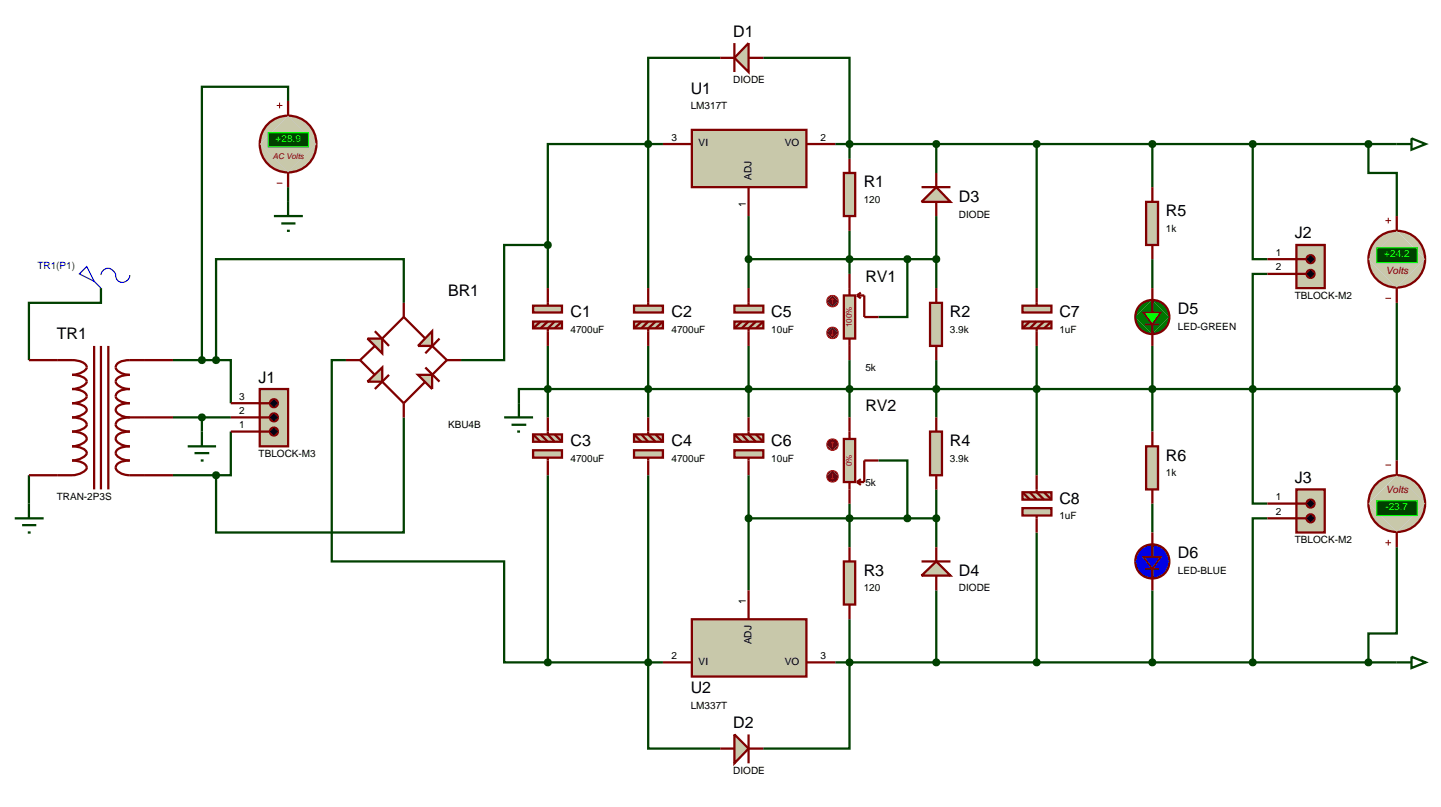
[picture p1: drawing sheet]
<svg xmlns="http://www.w3.org/2000/svg" width="254mm" height="142mm" viewBox="0 0 254 142" stroke-linecap="round" stroke-linejoin="round" font-family="sans-serif">
<g fill="none" stroke="#004000" stroke-width=".4">
<path d="M50.8 17.8v-2.5h-15.2v48.2M127 10.2h-12.7v15.2M134.6 10.2h15.2v17.8M50.8 33v2.6M114.3 25.4h-17.7v17.8M114.3 25.4h2.6M114.3 25.4v25.4M132 38.1v12.7M147.3 25.4h99M165.1 25.4v5.1M165.1 38.1v12.7M182.8 25.4v25.4"/>
<path d="M203.2 25.4v7.6M220.9 25.4v20.3h2.6M241.3 25.4v5.1h5v7.6M17.8 50.8v2.6h-12.7v10.1M71.2 53.4v-7.7h-33.1v17.8M96.6 43.2h-7.7v20.3h-7.6M96.6 43.2v7.6M132 45.7h33.1M149.8 40.7v7.6M160 45.7v10.2h-5.1M203.2 45.7v5.1M223.5 48.3h-2.6v40.5h2.6"/>
<path d="M246.3 53.4v27.8M30.5 73.6h10.2M30.5 63.5h7.6M35.6 73.6v2.5M38.1 63.5h2.6v7.6M40.7 76.1v7.7h-2.6M61 63.5h-2.5v35.5h30.4v17.8h7.7M71.2 73.6v20.3h-33.1v-10.1M96.6 61v12.6M114.3 61v12.6M132 61v12.6M149.8 63.5v10.1"/>
<path d="M165.1 63.5v10.1M182.8 61v22.8M203.2 61v15.1M246.3 68.6h-154.8v2.5M5.1 83.8v5M30.5 83.8h7.6M96.6 83.8v33M114.3 83.8v48.2h12.7M132 83.8v20.3M132 91.4h33.1M149.8 88.8v7.7M154.9 81.2h5.1v10.2"/>
<path d="M165.1 86.3v10.2M182.8 93.9v22.9M203.2 88.8v5.1M223.5 91.4h-2.6v25.4M246.3 96.5v15.2h-5v5.1M96.6 116.8h20.3M147.3 116.8h99M149.8 109.2v22.8h-15.2M165.1 104.1v12.7M203.2 104.1v12.7"/>
</g>
<path d="M45.8 68.6h5v10.1h-5z" fill="#c8c8aa" stroke="#800000" stroke-width=".4"/>
<path d="M40.7 76.1h6.8M40.7 73.6h6.8M40.7 71.1h6.8" fill="none" stroke="#800000" stroke-width=".4"/>
<g fill="#000" stroke="#800000" stroke-width=".4">
<path d="M47.8 75.6l.5-.2-.7 .7zM48.3 75.4a.68 .68 0 0 1 .7 .7zM49 76.1a.68 .68 0 0 1-.7 .7zM47.6 76.1l.7 .7a.68 .68 0 0 1-.7-.7z"/>
<path d="M47.8 73.1l.5-.2-.7 .7zM48.3 72.9a.68 .68 0 0 1 .7 .7zM48.3 74.3l.7-.7a.68 .68 0 0 1-.7 .7zM47.6 73.6l.7 .7a.68 .68 0 0 1-.7-.7z"/>
<path d="M47.8 70.6l.5-.2-.7 .7zM48.3 70.4a.68 .68 0 0 1 .7 .7zM48.3 71.8l.7-.7a.68 .68 0 0 1-.7 .7zM47.6 71.1l.7 .7a.68 .68 0 0 1-.7-.7z"/>
</g>
<path d="M48.3 75.4l.7 .7-.7 .7-.7-.7zM47.6 73.6l.7-.7 .7 .7-.7 .7zM48.3 70.4l.7 .7-.7 .7-.7-.7z" fill="#000"/>
<path d="M73.7 66.1h2.5v2.5z" fill="#c8c8aa" stroke="#800000" stroke-width=".4"/>
<path d="M66.1 58.4l2.5 2.6M67.4 59.7l3.8-3.8 3.8 3.8M77.5 59.7l-2.5 2.6M66.1 61l-2.6 2.5 2.6 2.6M67.4 67.3l3.8 3.8 3.8-3.8M68.6 66.1l-2.5 2.5M75 64.8l2.5 2.5M76.2 61l2.6 2.5-2.6 2.6" fill="none" stroke="#800000" stroke-width=".4"/>
<g fill="#c8c8aa" stroke="#800000" stroke-width=".4">
<path d="M64.8 59.7h2.6v2.6z"/>
<path d="M76.2 58.4v2.6h-2.5z"/>
<path d="M64.8 67.3l2.6-2.5v2.5z"/>
</g>
<path d="M71.2 53.4v2.5M61 63.5h2.5M71.2 71.1v2.5M78.8 63.5h2.5" fill="none" stroke="#800000" stroke-width=".4"/>
<g fill="#c8c8aa" stroke="#800000" stroke-width=".4">
<path d="M94 53.9h5.1v1.2h-5.1z"/>
<path d="M94 56.7h5.1v1.2h-5.1z"/>
</g>
<path d="M95.3 56.7l-1.3 1.2M96.6 50.8v3.1M96.6 56.7l-1.3 1.2M97.8 56.7l-1.2 1.2v3.1M99.1 56.7l-1.3 1.2" fill="none" stroke="#800000" stroke-width=".4"/>
<g fill="#c8c8aa" stroke="#800000" stroke-width=".4">
<path d="M111.8 53.9h5.1v1.2h-5.1z"/>
<path d="M111.8 56.7h5.1v1.2h-5.1z"/>
</g>
<path d="M113.1 56.7l-1.3 1.2M114.3 50.8v3.1M114.3 56.7l-1.2 1.2M115.6 56.7l-1.3 1.2v3.1M116.9 56.7l-1.3 1.2" fill="none" stroke="#800000" stroke-width=".4"/>
<g fill="#c8c8aa" stroke="#800000" stroke-width=".4">
<path d="M94 79.4h5.1v1.3h-5.1z"/>
<path d="M94 76.6h5.1v1.3h-5.1z"/>
</g>
<path d="M94 76.6l1.3 1.3M95.3 76.6l1.3 1.3M96.6 73.6v3l1.2 1.3M97.8 76.6l1.3 1.3M96.6 80.7v3.1" fill="none" stroke="#800000" stroke-width=".4"/>
<g fill="#c8c8aa" stroke="#800000" stroke-width=".4">
<path d="M111.8 79.4h5.1v1.3h-5.1z"/>
<path d="M111.8 76.6h5.1v1.3h-5.1z"/>
</g>
<path d="M111.8 76.6l1.3 1.3M113.1 76.6l1.2 1.3M114.3 73.6v3l1.3 1.3M115.6 76.6l1.3 1.3M114.3 80.7v3.1" fill="none" stroke="#800000" stroke-width=".4"/>
<g fill="#c8c8aa" stroke="#800000" stroke-width=".4">
<path d="M129.5 53.9h5.1v1.2h-5.1z"/>
<path d="M129.5 56.7h5.1v1.2h-5.1z"/>
</g>
<path d="M130.8 56.7l-1.3 1.2M132 50.8v3.1M132 56.7l-1.2 1.2M133.3 56.7l-1.3 1.2v3.1M134.6 56.7l-1.3 1.2" fill="none" stroke="#800000" stroke-width=".4"/>
<g fill="#c8c8aa" stroke="#800000" stroke-width=".4">
<path d="M129.5 79.4h5.1v1.3h-5.1z"/>
<path d="M129.5 76.6h5.1v1.3h-5.1z"/>
</g>
<path d="M129.5 76.6l1.3 1.3M130.8 76.6l1.2 1.3M132 73.6v3l1.3 1.3M133.3 76.6l1.3 1.3M132 80.7v3.1" fill="none" stroke="#800000" stroke-width=".4"/>
<g fill="#c8c8aa" stroke="#800000" stroke-width=".4">
<path d="M180.3 53.9h5.1v1.2h-5.1z"/>
<path d="M180.3 56.7h5.1v1.2h-5.1z"/>
</g>
<path d="M181.6 56.7l-1.3 1.2M182.8 50.8v3.1M182.8 56.7l-1.2 1.2M184.1 56.7l-1.3 1.2v3.1M185.4 56.7l-1.3 1.2" fill="none" stroke="#800000" stroke-width=".4"/>
<g fill="#c8c8aa" stroke="#800000" stroke-width=".4">
<path d="M180.3 89.6h5.1v1.3h-5.1z"/>
<path d="M180.3 86.8h5.1v1.3h-5.1z"/>
</g>
<path d="M180.3 86.8l1.3 1.3M181.6 86.8l1.2 1.3M182.8 83.8v3l1.3 1.3M182.8 90.9v3M184.1 86.8l1.3 1.3" fill="none" stroke="#800000" stroke-width=".4"/>
<path d="M148.8 30.5h2v7.6h-2z" fill="#c8c8aa" stroke="#800000" stroke-width=".4"/>
<path d="M149.8 28v2.5M149.8 38.1v2.6" fill="none" stroke="#800000" stroke-width=".4"/>
<path d="M164 53.4h2.1v7.6h-2.1z" fill="#c8c8aa" stroke="#800000" stroke-width=".4"/>
<path d="M165.1 50.8v2.6M165.1 61v2.5" fill="none" stroke="#800000" stroke-width=".4"/>
<path d="M148.8 99h2v7.6h-2z" fill="#c8c8aa" stroke="#800000" stroke-width=".4"/>
<path d="M149.8 96.5v2.5M149.8 106.6v2.6" fill="none" stroke="#800000" stroke-width=".4"/>
<path d="M164 76.1h2.1v7.7h-2.1z" fill="#c8c8aa" stroke="#800000" stroke-width=".4"/>
<path d="M165.1 73.6v2.5M165.1 83.8v2.5" fill="none" stroke="#800000" stroke-width=".4"/>
<path d="M202.1 35.6h2.1v7.6h-2.1z" fill="#c8c8aa" stroke="#800000" stroke-width=".4"/>
<path d="M203.2 33v2.6M203.2 43.2v2.5" fill="none" stroke="#800000" stroke-width=".4"/>
<path d="M202.1 78.7h2.1v7.6h-2.1z" fill="#c8c8aa" stroke="#800000" stroke-width=".4"/>
<path d="M203.2 76.1v2.6M203.2 86.3v2.5" fill="none" stroke="#800000" stroke-width=".4"/>
<path d="M148.8 77.4h2v7.6h-2z" fill="#c8c8aa" stroke="#800000" stroke-width=".4"/>
<path d="M149.8 73.6v3.8M149.8 85v3.8M151.1 85l.7 .5M151.8 84.5l-.7 .5M154.9 81.2h-2.5v3.8h-1.3" fill="none" stroke="#800000" stroke-width=".4"/>
<path d="M146.1 77.7l.7-.3-1 1zM146.8 77.4a.94 .94 0 0 1 1 1zM147.8 78.4a.94 .94 0 0 1-1 1zM145.8 78.4l1 1a.94 .94 0 0 1-1-1z" fill="#400000" stroke="#f00" stroke-width=".2"/>
<path d="M145.8 78.4l1-1 1 1-1 1z" fill="#400000"/>
<path d="M146.8 77.9l-.3 .3M146.8 77.9l.2 .3M146.8 77.9v1" fill="none" stroke="#f00" stroke-width=".2"/>
<path d="M146.1 83.3l.7-.3-1 1zM146.8 83a.94 .94 0 0 1 1 1zM147.8 84a.94 .94 0 0 1-1 1zM145.8 84l1 1a.94 .94 0 0 1-1-1z" fill="#400000" stroke="#f00" stroke-width=".2"/>
<path d="M145.8 84l1-1 1 1-1 1z" fill="#400000"/>
<path d="M146.5 84.3l.3 .2M146.8 83.5v1M147 84.3l-.2 .2" fill="none" stroke="#f00" stroke-width=".2"/>
<path d="M132 7.6v5.1l-2.5-2.5z" fill="#c8c8aa" stroke="#800000" stroke-width=".4"/>
<path d="M127 10.2h2.5M129.5 7.6v5.1M132 10.2h2.6" fill="none" stroke="#800000" stroke-width=".4"/>
<path d="M129.5 129.5l2.5 2.5-2.5 2.6z" fill="#c8c8aa" stroke="#800000" stroke-width=".4"/>
<path d="M127 132h2.5M132 129.5v5.1M132 132h2.6" fill="none" stroke="#800000" stroke-width=".4"/>
<path d="M162.5 35.6l2.6-2.6 2.5 2.6z" fill="#c8c8aa" stroke="#800000" stroke-width=".4"/>
<path d="M162.5 33h5.1M165.1 30.5v2.5M165.1 35.6v2.5" fill="none" stroke="#800000" stroke-width=".4"/>
<path d="M122 22.9h20.2v10.1h-20.2z" fill="#c8c8aa" stroke="#800000" stroke-width=".4"/>
<path d="M116.9 25.4h5.1M132 33v5.1M142.2 25.4h5.1" fill="none" stroke="#800000" stroke-width=".4"/>
<path d="M122 109.2h20.2v10.1h-20.2z" fill="#c8c8aa" stroke="#800000" stroke-width=".4"/>
<path d="M116.9 116.8h5.1M132 104.1v5.1M142.2 116.8h5.1" fill="none" stroke="#800000" stroke-width=".4"/>
<path d="M162.5 101.5l2.6-2.5 2.5 2.5z" fill="#c8c8aa" stroke="#800000" stroke-width=".4"/>
<path d="M162.5 99h5.1M165.1 96.5v2.5M165.1 101.5v2.6" fill="none" stroke="#800000" stroke-width=".4"/>
<path d="M200.8 54a2.97 2.97 0 0 1 2.4-1.1l-3 3 .1-.7zM203.2 52.9a2.95 2.95 0 0 1 3 3zM203.2 58.9l3-3a2.95 2.95 0 0 1-3 3zM200.2 55.9l3 3a2.95 2.95 0 0 1-3-3z" fill="#008000" stroke="#800000" stroke-width=".4"/>
<path d="M200.2 55.9l3-3 3 3-3 3z" fill="#008000"/>
<path d="M201.9 57.2h2.5" fill="none" stroke="#800000" stroke-width=".3"/>
<path d="M203.2 52.9v2.2M203.2 57.2v1.8" fill="none" stroke="#800000" stroke-width=".4"/>
<path d="M201.6 55.1h3.1l-1.5 2.1z" fill="#0f0" stroke="#800000" stroke-width=".3"/>
<path d="M203.2 50.8v2.6M203.2 58.4v2.6" fill="none" stroke="#800000" stroke-width=".4"/>
<path d="M200.8 97.1a2.97 2.97 0 0 1 2.4-1.1l-3 3 .1-.7zM203.2 96a2.95 2.95 0 0 1 3 3zM203.2 102l3-3a2.95 2.95 0 0 1-3 3zM200.2 99l3 3a2.95 2.95 0 0 1-3-3z" fill="#0000e6" stroke="#800000" stroke-width=".4"/>
<path d="M200.2 99l3-3 3 3-3 3z" fill="#0000e6"/>
<path d="M201.9 100.3h2.5" fill="none" stroke="#800000" stroke-width=".3"/>
<path d="M203.2 95.9v2.3M203.2 100.3v1.7" fill="none" stroke="#800000" stroke-width=".4"/>
<path d="M201.6 98.2h3.1l-1.5 2.1z" fill="#2d2dff" stroke="#800000" stroke-width=".3"/>
<path d="M203.2 93.9v2.6M203.2 101.5v2.6" fill="none" stroke="#800000" stroke-width=".4"/>
<path d="M228.6 43.2h5v7.6h-5z" fill="#c8c8aa" stroke="#800000" stroke-width=".4"/>
<path d="M223.5 45.7h6.8M223.5 48.3h6.8" fill="none" stroke="#800000" stroke-width=".4"/>
<g fill="#000" stroke="#800000" stroke-width=".4">
<path d="M230.6 45.2l.5-.2-.7 .7zM231.1 45a.68 .68 0 0 1 .7 .7zM231.8 45.7a.68 .68 0 0 1-.7 .7zM230.4 45.7l.7 .7a.68 .68 0 0 1-.7-.7z"/>
<path d="M230.6 47.8l.5-.2-.7 .7zM231.1 47.6a.68 .68 0 0 1 .7 .7zM231.8 48.3a.68 .68 0 0 1-.7 .7zM230.4 48.3l.7 .7a.68 .68 0 0 1-.7-.7z"/>
</g>
<path d="M230.4 45.7l.7-.7 .7 .7-.7 .7zM230.4 48.3l.7-.7 .7 .7-.7 .7z" fill="#000"/>
<path d="M228.6 86.3h5v7.6h-5z" fill="#c8c8aa" stroke="#800000" stroke-width=".4"/>
<path d="M223.5 88.8h6.8M223.5 91.4h6.8" fill="none" stroke="#800000" stroke-width=".4"/>
<g fill="#000" stroke="#800000" stroke-width=".4">
<path d="M230.6 88.3l.5-.2-.7 .7zM231.1 88.1a.68 .68 0 0 1 .7 .7zM231.8 88.8a.68 .68 0 0 1-.7 .7zM230.4 88.8l.7 .7a.68 .68 0 0 1-.7-.7z"/>
<path d="M230.6 90.9l.5-.2-.7 .7zM231.1 90.7a.68 .68 0 0 1 .7 .7zM231.8 91.4a.68 .68 0 0 1-.7 .7zM230.4 91.4l.7 .7a.68 .68 0 0 1-.7-.7z"/>
</g>
<path d="M230.4 88.8l.7-.7 .7 .7-.7 .7zM231.1 90.7l.7 .7-.7 .7-.7-.7z" fill="#000"/>
<path d="M149.5 25l.3-.1-.5 .5zM149.8 24.9l.3 .1 .2 .4zM150.3 25.4l-.2 .4-.3 .1zM149.3 25.4l.5 .5-.4-.2z" fill="#004000" stroke="#004000" stroke-width=".4"/>
<path d="M149.3 25.4l.5-.5 .5 .5-.5 .5z" fill="#004000"/>
<path d="M149.5 68.2l.3-.1-.5 .5zM149.8 68.1l.4 .2 .1 .3zM150.3 68.6l-.2 .4-.3 .1zM149.3 68.6l.5 .5-.3-.1z" fill="#004000" stroke="#004000" stroke-width=".4"/>
<path d="M149.8 68.1l.5 .5-.5 .5-.5-.5z" fill="#004000"/>
<path d="M131.7 68.2l.3-.1-.5 .5zM132 68.1l.4 .2 .1 .3zM132 69.1l.5-.5-.2 .4zM131.5 68.6l.5 .5-.3-.1z" fill="#004000" stroke="#004000" stroke-width=".4"/>
<path d="M132 68.1l.5 .5-.5 .5-.5-.5z" fill="#004000"/>
<path d="M114 68.2l.3-.1-.5 .5zM114.3 68.1l.4 .2 .1 .3zM114.8 68.6l-.2 .4-.3 .1zM113.8 68.6l.5 .5-.3-.1z" fill="#004000" stroke="#004000" stroke-width=".4"/>
<path d="M114.3 68.1l.5 .5-.5 .5-.5-.5z" fill="#004000"/>
<path d="M96.2 68.3l.4-.2-.5 .5zM96.6 68.1l.4 .2 .1 .3zM97.1 68.6l-.2 .4-.3 .1zM96.1 68.6l.5 .5-.3-.1z" fill="#004000" stroke="#004000" stroke-width=".4"/>
<path d="M96.1 68.6l.5-.5 .5 .5-.5 .5z" fill="#004000"/>
<path d="M164.8 68.2l.3-.1-.5 .5zM165.1 68.1l.4 .2 .1 .3zM165.6 68.6l-.2 .4-.3 .1zM164.6 68.6l.5 .5-.3-.1z" fill="#004000" stroke="#004000" stroke-width=".4"/>
<path d="M165.1 68.1l.5 .5-.5 .5-.5-.5z" fill="#004000"/>
<path d="M164.8 91l.3-.1-.5 .5zM165.1 90.9l.4 .2 .1 .3zM165.6 91.4l-.2 .4-.3 .1zM164.6 91.4l.5 .5-.3-.1z" fill="#004000" stroke="#004000" stroke-width=".4"/>
<path d="M165.1 90.9l.5 .5-.5 .5-.5-.5z" fill="#004000"/>
<path d="M149.5 91l.3-.1-.5 .5zM149.8 90.9l.4 .2 .1 .3zM150.3 91.4l-.2 .4-.3 .1zM149.3 91.4l.5 .5-.3-.1z" fill="#004000" stroke="#004000" stroke-width=".4"/>
<path d="M149.8 90.9l.5 .5-.5 .5-.5-.5z" fill="#004000"/>
<path d="M149.5 116.4l.3-.1-.5 .5zM149.8 116.3l.4 .2 .1 .3zM150.3 116.8l-.2 .4-.3 .1zM149.3 116.8l.5 .5-.3-.1z" fill="#004000" stroke="#004000" stroke-width=".4"/>
<path d="M149.8 116.3l.5 .5-.5 .5-.5-.5z" fill="#004000"/>
<path d="M159.7 91l.3-.1-.5 .5zM160 90.9l.3 .1 .2 .4zM160 91.9l.5-.5-.2 .4zM159.5 91.4l.5 .5-.3-.1z" fill="#004000" stroke="#004000" stroke-width=".4"/>
<path d="M160 90.9l.5 .5-.5 .5-.5-.5z" fill="#004000"/>
<path d="M131.7 91l.3-.1-.5 .5zM132 90.9l.4 .2 .1 .3zM132 91.9l.5-.5-.2 .4zM131.5 91.4l.5 .5-.3-.1z" fill="#004000" stroke="#004000" stroke-width=".4"/>
<path d="M132 90.9l.5 .5-.5 .5-.5-.5z" fill="#004000"/>
<path d="M114 116.4l.3-.1-.5 .5zM114.3 116.3l.4 .2 .1 .3zM114.8 116.8l-.2 .4-.3 .1zM113.8 116.8l.5 .5-.3-.1z" fill="#004000" stroke="#004000" stroke-width=".4"/>
<path d="M114.3 116.3l.5 .5-.5 .5-.5-.5z" fill="#004000"/>
<path d="M114 25l.3-.1-.5 .5zM114.3 24.9l.3 .1 .2 .4zM114.8 25.4l-.1 .3-.4 .2zM113.8 25.4l.5 .5-.4-.2z" fill="#004000" stroke="#004000" stroke-width=".4"/>
<path d="M113.8 25.4l.5-.5 .5 .5-.5 .5z" fill="#004000"/>
<path d="M182.5 68.2l.3-.1-.5 .5zM182.8 68.1l.4 .2 .1 .3zM182.8 69.1l.5-.5-.2 .4zM182.3 68.6l.5 .5-.4-.2z" fill="#004000" stroke="#004000" stroke-width=".4"/>
<path d="M182.8 68.1l.5 .5-.5 .5-.5-.5z" fill="#004000"/>
<path d="M164.7 25.1l.4-.2-.5 .5zM165.1 24.9l.3 .1 .2 .4zM165.6 25.4l-.1 .3-.4 .2zM164.6 25.4l.5 .5-.4-.2z" fill="#004000" stroke="#004000" stroke-width=".4"/>
<path d="M164.6 25.4l.5-.5 .5 .5-.5 .5z" fill="#004000"/>
<path d="M164.8 116.4l.3-.1-.5 .5zM165.1 116.3l.4 .2 .1 .3zM165.6 116.8l-.2 .4-.3 .1zM164.6 116.8l.5 .5-.3-.1z" fill="#004000" stroke="#004000" stroke-width=".4"/>
<path d="M165.1 116.3l.5 .5-.5 .5-.5-.5z" fill="#004000"/>
<path d="M202.9 68.2l.3-.1-.5 .5zM203.2 68.1l.4 .2 .1 .3zM203.7 68.6l-.1 .3-.4 .2zM202.7 68.6l.5 .5-.4-.2z" fill="#004000" stroke="#004000" stroke-width=".4"/>
<path d="M203.2 68.1l.5 .5-.5 .5-.5-.5z" fill="#004000"/>
<path d="M182.4 25.1l.4-.2-.5 .5zM182.8 24.9l.3 .1 .2 .4zM182.8 25.9l.5-.5-.2 .4zM182.3 25.4l.5 .5-.4-.2z" fill="#004000" stroke="#004000" stroke-width=".4"/>
<path d="M182.3 25.4l.5-.5 .5 .5-.5 .5z" fill="#004000"/>
<path d="M202.8 25.1l.4-.2-.5 .5zM203.2 24.9l.4 .2 .1 .3zM203.7 25.4l-.1 .3-.4 .2zM202.7 25.4l.5 .5-.4-.2z" fill="#004000" stroke="#004000" stroke-width=".4"/>
<path d="M202.7 25.4l.5-.5 .5 .5-.5 .5z" fill="#004000"/>
<path d="M220.6 68.2l.3-.1-.5 .5zM220.9 68.1l.4 .2 .1 .3zM220.9 69.1l.5-.5-.2 .4zM220.4 68.6l.5 .5-.4-.2z" fill="#004000" stroke="#004000" stroke-width=".4"/>
<path d="M220.9 68.1l.5 .5-.5 .5-.5-.5z" fill="#004000"/>
<path d="M182.5 116.4l.3-.1-.5 .5zM182.8 116.3l.4 .2 .1 .3zM182.8 117.3l.5-.5-.2 .4zM182.3 116.8l.5 .5-.4-.2z" fill="#004000" stroke="#004000" stroke-width=".4"/>
<path d="M182.8 116.3l.5 .5-.5 .5-.5-.5z" fill="#004000"/>
<path d="M202.9 116.4l.3-.1-.5 .5zM203.2 116.3l.4 .2 .1 .3zM203.7 116.8l-.1 .3-.4 .2zM202.7 116.8l.5 .5-.4-.2z" fill="#004000" stroke="#004000" stroke-width=".4"/>
<path d="M203.2 116.3l.5 .5-.5 .5-.5-.5z" fill="#004000"/>
<path d="M96.2 42.9l.4-.2-.5 .5zM96.6 42.7l.4 .2 .1 .3zM97.1 43.2l-.1 .3-.4 .2zM96.1 43.2l.5 .5-.3-.1z" fill="#004000" stroke="#004000" stroke-width=".4"/>
<path d="M96.1 43.2l.5-.5 .5 .5-.5 .5z" fill="#004000"/>
<path d="M96.2 116.5l.4-.2-.5 .5zM96.6 116.3l.4 .2 .1 .3zM97.1 116.8l-.2 .4-.3 .1zM96.1 116.8l.5 .5-.3-.1z" fill="#004000" stroke="#004000" stroke-width=".4"/>
<path d="M96.1 116.8l.5-.5 .5 .5-.5 .5z" fill="#004000"/>
<path d="M37.8 83.4l.3-.1-.5 .5zM38.1 83.3l.4 .2 .1 .3zM38.6 83.8l-.1 .3-.4 .2zM37.6 83.8l.5 .5-.4-.2z" fill="#004000" stroke="#004000" stroke-width=".4"/>
<path d="M38.1 83.3l.5 .5-.5 .5-.5-.5z" fill="#004000"/>
<path d="M37.8 63.1l.3-.1-.5 .5zM38.1 63l.4 .2 .1 .3zM38.1 64l.5-.5-.2 .4zM37.6 63.5l.5 .5-.3-.1z" fill="#004000" stroke="#004000" stroke-width=".4"/>
<path d="M38.1 63l.5 .5-.5 .5-.5-.5z" fill="#004000"/>
<path d="M33.1 78.7h5M34.3 79.9h2.6M35.6 76.1v2.6M35.4 81.2h.5" fill="none" stroke="#004000" stroke-width=".4"/>
<path d="M35.2 73.3l.4-.2-.5 .5zM35.6 73.1l.4 .2 .1 .3zM35.6 74.1l.5-.5-.2 .4zM35.1 73.6l.5 .5-.4-.2z" fill="#004000" stroke="#004000" stroke-width=".4"/>
<path d="M35.1 73.6l.5-.5 .5 .5-.5 .5z" fill="#004000"/>
<path d="M246.3 25.4h2.6M248.9 24.4l2.5 1-2.5 1zM88.9 73.6h5.1M90.2 74.9h2.6M91.2 76.1h.5M91.5 71.1v2.5M2.6 91.4h5.1M3.9 92.6h2.5M4.9 93.9h.5M5.1 88.8v2.6M246.3 116.8h2.6M248.9 115.8l2.5 1-2.5 1z" fill="none" stroke="#004000" stroke-width=".4"/>
<path d="M220.5 25.1l.4-.2-.5 .5zM220.9 24.9l.3 .1 .2 .4zM220.9 25.9l.5-.5-.2 .4zM220.4 25.4l.5 .5-.4-.2z" fill="#004000" stroke="#004000" stroke-width=".4"/>
<path d="M220.4 25.4l.5-.5 .5 .5-.5 .5z" fill="#004000"/>
<path d="M220.6 116.4l.3-.1-.5 .5zM220.9 116.3l.4 .2 .1 .3zM220.9 117.3l.5-.5-.2 .4zM220.4 116.8l.5 .5-.4-.2z" fill="#004000" stroke="#004000" stroke-width=".4"/>
<path d="M220.9 116.3l.5 .5-.5 .5-.5-.5z" fill="#004000"/>
<path d="M14 48.3l1.3-1.3 1.3 2.6zM16.6 49.6l1.2 1.2M17.8 48.5a1.3 1.3 0 0 1 1.3-1.2 1.3 1.3 0 0 1 1.3 1.2 1.25 1.25 0 0 0 1.2 1.3 1.25 1.25 0 0 0 1.3-1.3" fill="none" stroke="#0000c0" stroke-width=".2"/>
<path d="M243.1 41.9a5 5 0 0 1 3.2-1.2l-5 5a5 5 0 0 1 1.8-3.8zM246.3 40.7a5 5 0 0 1 5 5zM246.3 50.7l5-5a5 5 0 0 1-5 5zM241.3 45.7l5 5a5 5 0 0 1-5-5z" fill="#c8c8aa" stroke="#800000" stroke-width=".4"/>
<path d="M246.3 40.7l5 5-5 5-5-5z" fill="#c8c8aa"/>
<path d="M244.3 38.9h1M244.8 38.4v1M244.3 52.6h1" fill="none" stroke="#800000" stroke-width=".18"/>
<path d="M242.8 43.7h7.1v2.6h-7.1z" fill="#004000" stroke="#0f0" stroke-width=".2"/>
<path d="M246.3 38.1v2.6M246.3 50.8v2.6" fill="none" stroke="#800000" stroke-width=".4"/>
<path d="M242.5 85.6a5 5 0 0 1 3.8-1.8l-5 5a5 5 0 0 1 1.2-3.2zM246.3 83.8a5 5 0 0 1 5 5zM251.3 88.8a5 5 0 0 1-5 5zM241.3 88.8l5 5a5 5 0 0 1-5-5z" fill="#c8c8aa" stroke="#800000" stroke-width=".4"/>
<path d="M246.3 83.8l5 5-5 5-5-5z" fill="#c8c8aa"/>
<path d="M244.3 95.7h1M244.3 82h1M244.8 95.2v1" fill="none" stroke="#800000" stroke-width=".18"/>
<path d="M242.8 88.3h7.1v2.6h-7.1z" fill="#004000" stroke="#0f0" stroke-width=".2"/>
<path d="M246.3 81.2v2.6M246.3 93.9v2.6" fill="none" stroke="#800000" stroke-width=".4"/>
<path d="M241 116.4l.3-.1-.5 .5zM241.3 116.3l.4 .2 .1 .3zM241.8 116.8l-.1 .3-.4 .2zM240.8 116.8l.5 .5-.4-.2z" fill="#004000" stroke="#004000" stroke-width=".4"/>
<path d="M241.3 116.3l.5 .5-.5 .5-.5-.5z" fill="#004000"/>
<path d="M246 68.2l.3-.1-.5 .5zM246.3 68.1l.4 .2 .1 .3zM246.3 69.1l.5-.5-.2 .4zM245.8 68.6l.5 .5-.4-.2z" fill="#004000" stroke="#004000" stroke-width=".4"/>
<path d="M246.3 68.1l.5 .5-.5 .5-.5-.5z" fill="#004000"/>
<path d="M240.9 25.1l.4-.2-.5 .5zM241.3 24.9l.4 .2 .1 .3zM241.8 25.4l-.1 .3-.4 .2zM240.8 25.4l.5 .5-.4-.2z" fill="#004000" stroke="#004000" stroke-width=".4"/>
<path d="M240.8 25.4l.5-.5 .5 .5-.5 .5z" fill="#004000"/>
<path d="M47 22.2a5 5 0 0 1 3.8-1.8l-5 5a5 5 0 0 1 1.2-3.2zM50.8 20.4a5 5 0 0 1 5 5zM55.8 25.4a5 5 0 0 1-5 5zM45.8 25.4l5 5a5 5 0 0 1-5-5z" fill="#c8c8aa" stroke="#800000" stroke-width=".4"/>
<path d="M45.8 25.4l5-5 5 5-5 5z" fill="#c8c8aa"/>
<path d="M48.8 18.6h1M49.3 18.1v1M48.8 32.3h1" fill="none" stroke="#800000" stroke-width=".18"/>
<path d="M47.3 23.4h7.1v2.5h-7.1z" fill="#004000" stroke="#0f0" stroke-width=".2"/>
<path d="M50.8 17.8v2.5M50.8 30.5v2.5" fill="none" stroke="#800000" stroke-width=".4"/>
<path d="M35.3 63.1l.3-.1-.5 .5zM35.6 63l.3 .1 .2 .4zM35.6 64l.5-.5-.2 .4zM35.1 63.5l.5 .5-.3-.1z" fill="#004000" stroke="#004000" stroke-width=".4"/>
<path d="M35.6 63l.5 .5-.5 .5-.5-.5z" fill="#004000"/>
<path d="M48.3 38.1h5.1M49.6 39.4h2.5M50.8 35.6v2.5M50.6 40.7h.5" fill="none" stroke="#004000" stroke-width=".4"/>
<path d="M148.8 52.1h2v7.6h-2z" fill="#c8c8aa" stroke="#800000" stroke-width=".4"/>
<path d="M149.8 48.3v3.8M149.8 59.7v3.8M151.1 52.1l.7 .5M151.1 52.1h1.3v3.8h2.5M151.8 51.6l-.7 .5" fill="none" stroke="#800000" stroke-width=".4"/>
<path d="M146.1 52.4l.7-.3-1 1zM146.8 52.1a.94 .94 0 0 1 1 1zM146.8 54.1l1-1a.94 .94 0 0 1-1 1zM145.8 53.1l1 1a.94 .94 0 0 1-1-1z" fill="#400000" stroke="#f00" stroke-width=".2"/>
<path d="M145.8 53.1l1-1 1 1-1 1z" fill="#400000"/>
<path d="M146.8 52.6l-.3 .3M146.8 52.6l.2 .3M146.8 52.6v1" fill="none" stroke="#f00" stroke-width=".2"/>
<path d="M146.1 58l.7-.3-1 1zM146.8 57.7a.94 .94 0 0 1 1 1zM146.8 59.7l1-1a.94 .94 0 0 1-1 1zM145.8 58.7l1 1a.94 .94 0 0 1-1-1z" fill="#400000" stroke="#f00" stroke-width=".2"/>
<path d="M145.8 58.7l1-1 1 1-1 1z" fill="#400000"/>
<path d="M146.5 59l.3 .2M146.8 58.2v1M147 59l-.2 .2" fill="none" stroke="#f00" stroke-width=".2"/>
<path d="M149.5 45.3l.3-.1-.5 .5zM149.8 45.2l.3 .1 .2 .4zM150.3 45.7l-.1 .3-.4 .2zM149.3 45.7l.5 .5-.4-.2z" fill="#004000" stroke="#004000" stroke-width=".4"/>
<path d="M149.3 45.7l.5-.5 .5 .5-.5 .5z" fill="#004000"/>
<path d="M131.6 45.4l.4-.2-.5 .5zM132 45.2l.3 .1 .2 .4zM132.5 45.7l-.1 .3-.4 .2zM131.5 45.7l.5 .5-.4-.2z" fill="#004000" stroke="#004000" stroke-width=".4"/>
<path d="M131.5 45.7l.5-.5 .5 .5-.5 .5z" fill="#004000"/>
<path d="M164.7 45.4l.4-.2-.5 .5zM165.1 45.2l.3 .1 .2 .4zM165.6 45.7l-.1 .3-.4 .2zM164.6 45.7l.5 .5-.4-.2z" fill="#004000" stroke="#004000" stroke-width=".4"/>
<path d="M164.6 45.7l.5-.5 .5 .5-.5 .5z" fill="#004000"/>
<path d="M159.6 45.4l.4-.2-.5 .5zM160 45.2l.3 .1 .2 .4zM160.5 45.7l-.2 .4-.3 .1zM159.5 45.7l.5 .5-.4-.2z" fill="#004000" stroke="#004000" stroke-width=".4"/>
<path d="M159.5 45.7l.5-.5 .5 .5-.5 .5z" fill="#004000"/>
<path d="M5.1 63.5h7.6a3.2 3.2 0 0 1 2.5 .9 .9 .9 0 0 1-.7 1.2l-1.2 .4-.6 .1a3.4 3.4 0 0 1 2.5 .9l.1 .3a2.79 2.79 0 0 1-2.6 1.3 3.2 3.2 0 0 1 2.5 .9l.1 .4a2.77 2.77 0 0 1-2.6 1.2 3.4 3.4 0 0 1 2.5 .9l.1 .3a2.79 2.79 0 0 1-2.6 1.3 3.2 3.2 0 0 1 2.5 .9l.1 .4a2.77 2.77 0 0 1-2.6 1.2 3.2 3.2 0 0 1 2.5 .9 .9 .9 0 0 1-.7 1.2l-1.2 .4-.6 .1a3.4 3.4 0 0 1 2.5 .9l.1 .3a2.79 2.79 0 0 1-2.6 1.3 3.2 3.2 0 0 1 2.5 .9 .9 .9 0 0 1-.7 1.2l-1.2 .4-.6 .1h-7.6M16.6 61v25.3M17.8 61v25.3M19.1 61v25.3M22.9 73.6a2.77 2.77 0 0 0-2.4 .9 .87 .87 0 0 0 .6 1.2l1.1 .3 .7 .1a2.77 2.77 0 0 0-2.4 .9 .93 .93 0 0 0 .6 1.2l1.1 .4 .7 .1a2.92 2.92 0 0 0-2.4 .9 .9 .9 0 0 0 .6 1.1l1.1 .4 .7 .1a2.77 2.77 0 0 0-2.4 .9 .93 .93 0 0 0 .6 1.2l1.1 .4 .7 .1h7.6M22.9 73.6h7.6M30.5 63.5h-7.6a2.77 2.77 0 0 0-2.4 .9 .93 .93 0 0 0 .6 1.2l1.1 .4 .7 .1a2.92 2.92 0 0 0-2.4 .9 .9 .9 0 0 0 .6 1.1l1.1 .4 .7 .1a2.77 2.77 0 0 0-2.4 .9 .87 .87 0 0 0 .6 1.2l1.1 .3 .7 .1a2.92 2.92 0 0 0-2.4 .9 .9 .9 0 0 0 .6 1.1l1.1 .4 .7 .1" fill="none" stroke="#800000" stroke-width=".4"/>
<g font-size="2.8">
<text x="129.3" y="6.5">D1</text>
<text x="121.8" y="16.6">U1</text>
<text x="152.3" y="33.1">R1</text>
<text x="169.1" y="35.6">D3</text>
<text x="205.6" y="38.2">R5</text>
<text x="228.3" y="42.1">J2</text>
<text x="79" y="52.3">BR1</text>
<text x="152.6" y="49.7">RV1</text>
<text x="10" y="59.9">TR1</text>
<text x="100.6" y="56">C1</text>
<text x="118.4" y="56">C2</text>
<text x="136" y="56">C5</text>
<text x="167.5" y="56">R2</text>
<text x="186.8" y="56">C7</text>
<text x="207.7" y="55.5">D5</text>
<text x="45.6" y="67.5">J1</text>
<text x="152.6" y="72.5">RV2</text>
<text x="100.6" y="78.7">C3</text>
<text x="118.4" y="78.7">C4</text>
<text x="136" y="78.7">C6</text>
<text x="167.5" y="78.7">R4</text>
<text x="205.6" y="81.3">R6</text>
<text x="186.8" y="88.9">C8</text>
<text x="228.3" y="85.2">J3</text>
<text x="152.3" y="101.6">R3</text>
<text x="169.1" y="101.6">D4</text>
<text x="207.7" y="98.5">D6</text>
<text x="121.8" y="122.3">U2</text>
<text x="129.3" y="128.4">D2</text>
</g>
<g font-size="1.8">
<text x="129.3" y="14.6">DIODE</text>
<text x="121.8" y="19.3">LM317T</text>
<text x="118.4" y="24.8">3</text>
<text x="123.2" y="25.8">VI</text>
<text x="138.4" y="25.8">VO</text>
<text x="144.7" y="24.8">2</text>
<text x="132.5" y="31.7" transform="rotate(-90 132.5 31.7)">ADJ</text>
<text x="152.3" y="35.8">120</text>
<text x="131.5" y="36.5" transform="rotate(-90 131.5 36.5)">1</text>
<text x="169.1" y="38.4">DIODE</text>
<text x="205.6" y="40.9">1k</text>
<text x="225" y="45.1">1</text>
<text x="225" y="47.7">2</text>
<text x="228.3" y="52.7">TBLOCK-M2</text>
<text x="100.6" y="58.7">4700uF</text>
<text x="118.4" y="58.7">4700uF</text>
<text x="136" y="58.7">10uF</text>
<text x="167.5" y="58.7">3.9k</text>
<text x="186.8" y="58.7">1uF</text>
<text x="207.7" y="58.2">LED-GREEN</text>
<text x="152.6" y="65.4">5k</text>
<text x="42.2" y="70.5">3</text>
<text x="42.2" y="75.5">1</text>
<text x="42.2" y="73">2</text>
<text x="79" y="75.5">KBU4B</text>
<text x="45.6" y="80.6">TBLOCK-M3</text>
<text x="100.6" y="81.4">4700uF</text>
<text x="118.4" y="81.4">4700uF</text>
<text x="136" y="81.4">10uF</text>
<text x="167.5" y="81.4">3.9k</text>
<text x="205.6" y="84">1k</text>
<text x="10" y="88.2">TRAN-2P3S</text>
<text x="152.6" y="85.7">5k</text>
<text x="225" y="88.2">1</text>
<text x="186.8" y="91.6">1uF</text>
<text x="225" y="90.8">2</text>
<text x="228.3" y="95.8">TBLOCK-M2</text>
<text x="207.7" y="101.2">LED-BLUE</text>
<text x="131.5" y="106.5" transform="rotate(-90 131.5 106.5)">1</text>
<text x="152.3" y="104.3">120</text>
<text x="169.1" y="104.3">DIODE</text>
<text x="132.5" y="113.6" transform="rotate(-90 132.5 113.6)">ADJ</text>
<text x="118.4" y="116.2">2</text>
<text x="123.2" y="117.2">VI</text>
<text x="138.4" y="117.2">VO</text>
<text x="144.7" y="116.2">3</text>
<text x="121.8" y="125">LM337T</text>
<text x="129.3" y="136.5">DIODE</text>
</g>
<g font-size="1.8" fill="#0f0">
<text x="48.6" y="25.1">+28.9</text>
<text x="244.1" y="45.4">+24.2</text>
<text x="244.3" y="90">-23.7</text>
</g>
<text font-size="1.8" fill="#0000c0" x="6.6" y="47.4">TR1(P1)</text>
<g font-size="1.8" fill="#800000">
<text x="244.4" y="48.4">Volts</text>
<text x="244.4" y="86.9">Volts</text>
</g>
<text font-size="1.4" fill="#800000" x="48.1" y="28.1">AC Volts</text>
<g font-size="1.4" fill="#c00000">
<text x="150.2" y="57.7" transform="rotate(-90 150.2 57.7)">100%</text>
<text x="150.2" y="82.2" transform="rotate(-90 150.2 82.2)">0%</text>
</g>
</svg>
